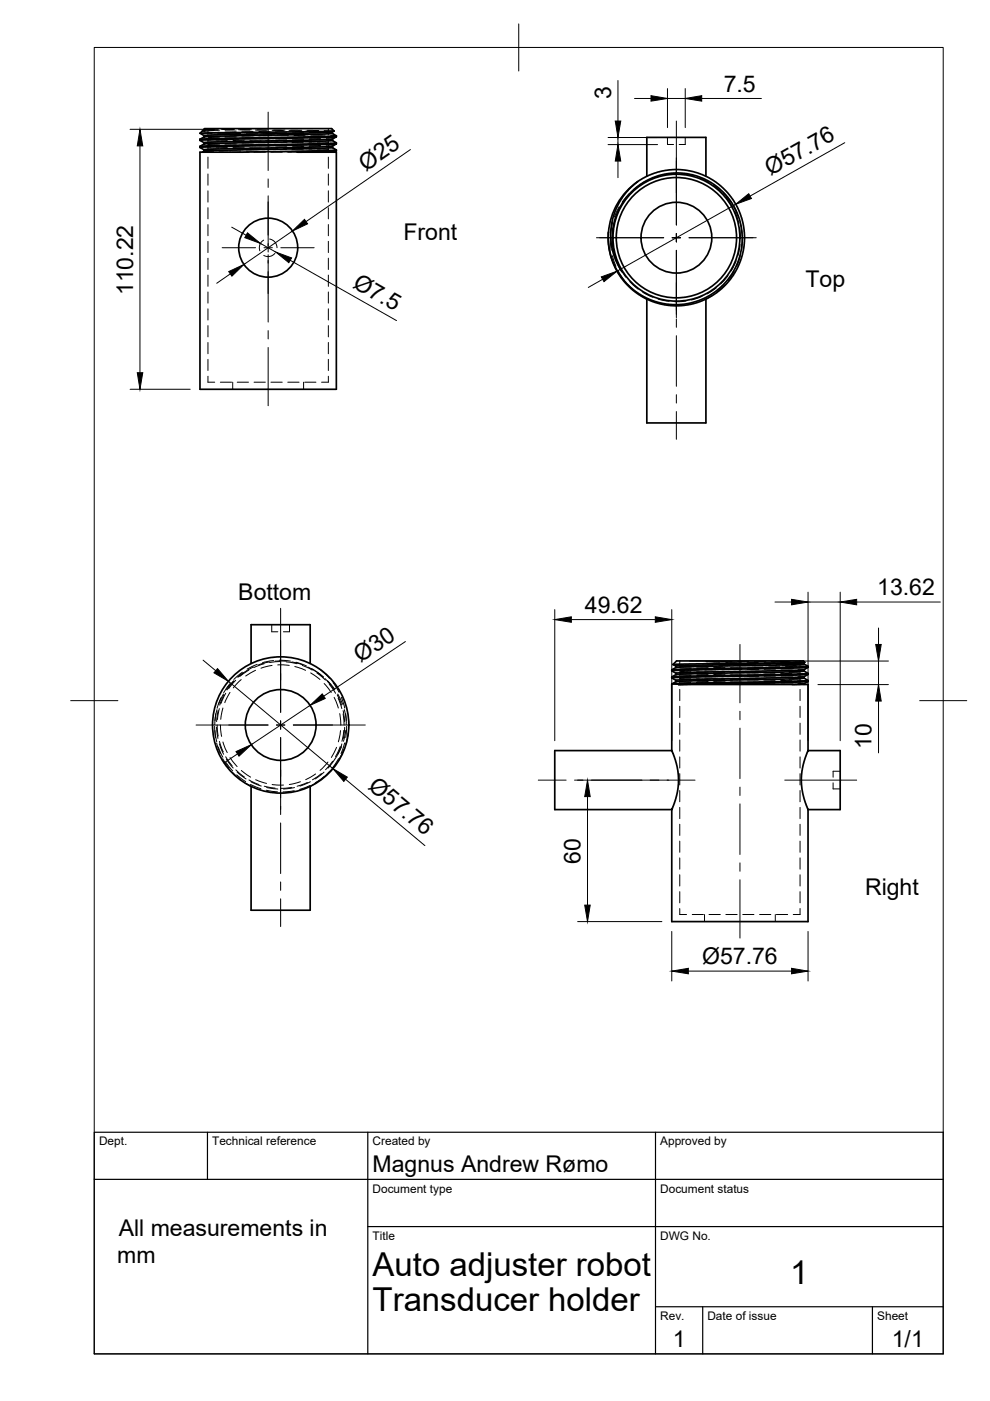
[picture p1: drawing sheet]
<svg xmlns="http://www.w3.org/2000/svg" width="210mm" height="297mm" viewBox="0 0 210 297" stroke-linecap="round" stroke-linejoin="round" font-family="sans-serif">
<!-- layer: Hidden -->
<g fill="none" stroke="#000" stroke-width=".21">
<path d="M42.4 29.5l2.2 .2M42.4 31l2.2 .2M42.4 31.3h.5M42.4 29.8h.5M42.4 28.3h.1M42.4 28.3h2.5M42.4 28.3h.8M42.9 27.7l.6 .2 2.1 .2M43.3 32.1l2 .1M43.3 31.8h.6M43.3 31.8h.1M43.3 30.3h.1"/>
<path d="M43.3 28.8h.1M43.3 30.6h.1M43.3 29h.1M43.3 27.5h.1M44.1 31.4h2.3M44.1 29.9h2.3M44.1 27.3v1.2M44.1 29.7v2.4M44.1 33.3v2.4M44.1 36.9v2.4M44.1 30.6l2.4 .1M44.1 29.1l2.4 .1"/>
<path d="M44.1 27.6l2.4 .1M44.2 30.3l2.3 .1M44.2 28.8l2.3 .1M44.4 28.4h2.4M45.1 31.9h2.4M45.3 27.4h1M45.8 29.7l2.4 .1M45.8 31.2l2.4 .1M46.1 28.3h2.5M46.5 32.2l2.5 .1M46.7 28.2l1.9 .1M47 27.4l2.4 .1"/>
<path d="M47.3 27.4l2.4 .1M47.6 31.5h2.4M47.6 30h2.4M47.7 30.7l2.4 .1M47.7 29.2l2.4 .1M47.7 27.7l2.4 .1M47.7 28.9l2.4 .1M47.7 30.4l2.4 .1M48 28.5h2.4M48.6 28.3h2.4M48.7 32h2.4M49.4 29.8h2.4"/>
<path d="M49.4 31.3h2.4M50.6 27.5h2.3M50.7 32.3h2M50.9 27.5h2.4M51.2 31.5l2.4 .1M51.2 30l2.4 .1M51.3 30.8l2.4 .1M51.3 29.3l2.4 .1M51.3 27.8l2.4 .1M51.3 30.5l2.4 .1M51.3 29l2.4 .1M51.6 28.5l2.4 .1"/>
<path d="M52.2 28.3l2.4 .1M52.2 32l2.4 .1M53 29.9h2.4M53 31.4h2.4M53.9 32.3h2.4M54.1 27.6h2.4M54.5 27.5h2.4M54.8 31.6h2.4M54.8 30.1h2.4M54.9 30.9h2.3M54.9 29.4h2.3M54.9 27.9h2.3"/>
<path d="M54.9 30.6h2.4M54.9 29.1h2.4M55.2 28.6h2.4M55.8 28.4h2.4M55.8 32.1h2.4M56.5 29.9l2.4 .1M56.5 31.4l2.4 .1M57.4 32.3h2.4M57.7 27.6l2.4 .1M58 27.6h2.4M58.4 31.7h2.3M58.4 30.1l2.3 .1"/>
<path d="M58.4 27.9l2.4 .1M58.4 31h2.4M58.4 29.4l2.4 .1M58.4 30.7h2.4M58.4 29.2h2.4M58.7 28.7h2.4M59.4 28.5h2.4M59.4 32.2h2.4M60.1 30h2.4M60.1 31.5h2.4M61 32.3h2M61.3 27.7l2.4 .1"/>
<path d="M61.6 27.6h2.4M61.9 31.7l2.4 .1M61.9 30.2l2.4 .1M62 29.5l2.4 .1M62 28l2.4 .1M62 31l2.4 .1M62 30.7l2.4 .1M62 29.2l2.4 .1M62.3 28.7l2.4 .1M62.9 28.5l2.4 .1M63 32.2l1.7 .1M63.7 30l2.4 .1"/>
<path d="M63.7 31.5l2.4 .1M64.9 27.8h2.3M65.2 27.7h2.4M65.5 31.8h2.4M65.5 30.3h2.4M65.6 31.1h2.4M65.6 29.6h2.4M65.6 28.1h2.4M65.6 30.8h2.4M65.6 29.3h2.4M65.9 28.8h2.4M66.5 28.6h2.4"/>
<path d="M67.3 30.1l2.4 .1M67.3 31.6l2.4 .1M68.4 27.9l2 .1M68.8 27.7l2 .1M69.1 30.4l2.2 .1M69.1 31.9l2.2 .1M69.2 31.2l1.2 .1M69.2 29.7l1.2 .1M69.2 28.2l1.2 .1M69.2 30.9l1.2 .1M69.2 29.4l1.2 .1M69.5 28.9l1.8 .1"/>
<path d="M69.6 27.3v1.2M69.6 29.7v2.4M69.6 33.3v2.4M69.6 36.9v2.4M70.1 28.7l1.2 .1M70.4 31.3h.1M70.4 29.8h.1M70.4 28.3h.1M70.4 31h.1M70.4 29.5h.1M70.4 28h.1M70.8 30.2l.5 .1"/>
<path d="M70.8 31.7l.5 .1M135.5 39.3l-1.2 .9M136.7 38.6l-2 1.3M140 37.2l-2.2 .8M141.5 29.1v1.5h1.3M143.6 36.8l-2.4 .2M144.7 36.9l2.4 .4M145.3 29.1v1.5h-1.3M148.2 37.7l2.1 1M151.3 39.3l1.2 .9M151.3 39.4l1.8 1.5M44.1 40.5v2.3"/>
<path d="M44.1 44v2.4M44.1 47.6v2.4M44.1 51.2v2.4M44.1 54.7v2.4M44.1 58.3v2.4M55.9 50.9a1.86 1.86 0 0 0-.8 2.3M57.2 50.7a1.89 1.89 0 0 1 1.5 1.8M58.3 53.7a1.86 1.86 0 0 1-2.4 .5M69.6 40.5v2.3M69.6 44v2.4M69.6 47.6v2.4M69.6 51.2v2.4"/>
<path d="M69.6 54.7v2.4M69.6 58.3v2.4M129.4 50.7l.2 2.4M129.8 54.2l.8 2.3M129.9 47.1l-.4 2.4M131.1 57.5l1.3 2M131.3 43.8l-1 2.2M131.9 57.6l.8 1.2M133.5 41l-1.6 1.8M133.5 59.7l1.8 1.6M133.9 40.7l-1.1 1.1M153.4 41l1.5 1.8"/>
<path d="M153.9 41.8l1.4 2M154.4 58.4l-1.6 1.8M155.5 43.8l1 2.2M155.7 57.5l-1.3 2M155.8 44.9l.8 2.2M156.1 55.3l-1.1 2.1M156.8 48.3l.2 2.3M156.9 47.1l.4 2.4M156.9 51.8l-.4 2.4M157 54.2l-.8 2.3M157.4 50.7l-.2 2.4M44.1 79.8v1.2h1.4"/>
<path d="M44.1 61.9v2.4M44.1 65.5v2.3M44.1 69v2.4M44.1 72.6v2.4M44.1 76.2v2.4M69.6 79.8v1.2h-1.4M69.6 61.9v2.4M69.6 65.5v2.3M69.6 69v2.4M69.6 72.6v2.4M69.6 76.2v2.4M133.2 60.4l1.8 1.6"/>
<path d="M135.9 62.7l1.3 .8M136.3 62l2.1 1M139.5 63.4l2.4 .5M145.4 63.8l-2.3 .2M148.9 62.8l-2.3 .8M150.9 62.7l-1.3 .8M151.9 61l-2 1.3M153.6 60.4l-1.8 1.6M46.7 81h2.4M49.3 81v1.5M50.3 81h2.4M53.9 81h2.4"/>
<path d="M57.4 81h2.4M61 81h2.4M64.4 81v1.5M64.6 81h2.4M57.6 132.4v1.5h1.3M59.2 140l2.4 .2M61.4 132.4v1.5h-1.3M45.5 154l.2 2.4M45.6 154.9l.4 2.3M45.8 151.3l-.3 2.4M45.9 154.2l.3 2.4M45.9 157.5l.8 2.3"/>
<path d="M46 150.5l-.4 2.3M46 153.7l.3 2.3M46.2 150.7l-.3 2.3M46.3 158.4l.9 2.2M46.5 150.2l-.4 2.4M46.5 157.7l.9 2.2M46.5 157.2l.8 2.2M46.7 153.7l.3 2.4M46.9 147.9l-.9 2.3M47.3 150.1l-.5 2.4M47.3 157.3l.9 2.3M47.4 147.2l-1 2.1"/>
<path d="M47.5 147.3l-.9 2.2M47.9 147l-1 2.1M48.8 146.8l-1.1 2.2M48.8 144.9l-1.4 2M49.6 144.3l-1.6 1.9M49.6 144.4l-1.5 1.9M50 144.2l-1.5 1.8M51.1 144.1l-1.6 1.7M51.4 142.5l-1.8 1.5M51.6 142.6l-1.2 1M52.8 142.1l-2 1.3M53.7 141.4l-1.2 .7-2.1 1.4"/>
<path d="M54.2 142.1l-2.1 1.2M54.5 140.9l-2.1 1M56 140.7l-2.2 .8M57.1 140.3l-2.3 .7M57.7 141.1l-2.4 .6M58 140l-2.3 .5M58.3 140.2h2.4M58.9 141l2.4 .1M59.5 140.3l-2.4 .2M60.7 140.3l2.3 .4M61.9 140.3l2.3 .7M62.5 141.3l2.3 .8"/>
<path d="M62.7 140.4l2.3 .8M64.1 141.1l2.1 1M65.3 141.4l1.2 .7 2.1 1.4M65.9 142.7l1.9 1.4M66.1 141.7l1.9 1.4M67.2 142.7l1.8 1.5M67.4 142.6l1.2 1M67.7 141.8l2.2 2M68.7 144.9l1.5 1.9M68.9 143.9l1.2 1.2M69.4 144.4l1.5 1.9M69.4 144.3l1.6 1.9"/>
<path d="M69.8 145.1l1.3 1.9M70.6 144.7l1.3 2.1M70.8 147.9l.9 2.2M71.4 158.4l-1.1 2.2M71.5 147.3l.9 2.2M71.6 147.2l1 2.1M71.7 148l.8 2.2M72 151.3l.3 2.4M72.1 158.3l-1 2.1M72.2 154.9l-.5 2.4M72.4 147.8l.7 2.3M72.4 158.3l-1.4 2.6"/>
<path d="M72.5 157.7l-.9 2.2M72.7 150.7l.4 2.3M72.7 151.4l.3 2.3M72.9 154.9l-.4 2.3M72.9 158.9l-1 2.1M73 150.5l.4 2.3M73.1 157.5l-.8 2.3M73.1 154.2l-.3 2.4M73.3 151.3l.1 2.4M73.3 154.8l-.5 2.4M73.5 154l-.2 2.4M73.8 155.4l-.5 2.4"/>
<path d="M73.9 152.5v1.7M142.5 142l2.2 .2M142.5 143.5l2.2 .2M142.5 145l1.3 .1M142.5 143.7l.4 .1M142.5 142.2l.4 .1M142.7 140.9l1.4 .1M143.3 144.2h.1M143.3 142.7h.1M143.3 144.5h.1M143.3 143h.1M143.3 141.5h.1"/>
<path d="M143.3 141.2v.1M144.1 144.6l2.4 .1M144.1 143.9h2.4M144.1 142.4h2.4M144.1 140.1v1.3M144.1 142.6v2.4M144.1 146.2v2.4M144.1 149.7v2.4M144.1 153.3v2.4M144.1 156.9v2.4M144.2 143.1l2.4 .1M144.2 141.6l2.4 .1"/>
<path d="M144.2 144.3l2.4 .1M144.2 142.8l2.4 .1M144.2 141.3l2.4 .1M145.2 141h2.4M145.9 142.2h2.4M145.9 143.7h2.4M147.6 144.7l2.4 .1M147.7 143.9l2.4 .1M147.7 142.4l2.4 .1M147.7 143.2l2.4 .1M147.7 141.7l2.4 .1M147.7 141.4l2.4 .1"/>
<path d="M147.8 144.4l2.3 .1M147.8 142.9l2.3 .1M148.8 141l2.4 .1M149.4 142.3h2.4M149.4 143.8h2.4M149.7 140.3l2.9 .1M149.7 140.3h.4M149.7 140.3h1.9M151.2 144.8l2.4 .1M151.2 144l2.4 .1M151.2 142.5l2.4 .1M151.3 140.3h2.3"/>
<path d="M151.3 143.3h2.4M151.3 141.8h2.4M151.3 144.5l2.4 .1M151.3 143l2.4 .1M151.3 141.5h2.4M152.4 141.1h2.4M152.8 140.3h2.4M153 142.3l2.4 .1M153 143.8l2.4 .1M153.8 140.5l2.4 .1M154.8 144.9h2.4M154.8 144.1h2.4"/>
<path d="M154.8 142.6h2.4M154.8 140.4h2.4M154.9 143.4h2.4M154.9 141.9h2.4M154.9 144.6h2.4M154.9 143.1h2.4M154.9 141.6h2.4M156 141.1h2.1M156.4 140.3h2.4M156.6 142.4h2.4M156.6 143.9h2.4M157.4 140.6l2.4 .1"/>
<path d="M158.1 141.1h2.9M158.1 141.1h.1M158.3 144.9l2.4 .1M158.4 144.1l2.4 .1M158.4 142.6l2.4 .1M158.4 140.4l2.4 .1M158.5 143.4l2.3 .1M158.5 141.9l2.3 .1M158.5 144.6l2.3 .1M158.5 143.1l2.3 .1M158.5 141.6l2.3 .1M159.4 141.1l2.4 .1"/>
<path d="M160 140.3h2.3M160.1 142.5h2.4M160.1 144h2.4M161 140.7l2.3 .2M161.9 145h2.4M161.9 144.2h2.4M161.9 142.7h2.4M162 140.5l2.4 .1M162 143.5h2.4M162 142h2.4M162 141.7l2.4 .1M162.1 144.7h2.3"/>
<path d="M162.1 143.2h2.3M162.2 141.1h2.4M163 141.2l2.3 .1M163.5 140.3h3.7M163.7 142.5l2.4 .1M163.7 144l2.4 .1M164.5 140.9l2.4 .1M165.4 140.3h2.1M165.5 145.1h2.4M165.5 144.3h2.4M165.5 142.8h2.4M165.5 140.6h2.4"/>
<path d="M165.6 143.6h2.4M165.6 142.1h2.4M165.6 144.8h2.4M165.6 143.3h2.4M165.6 141.8h2.4M165.8 141.1h3M166.5 141.3l2.4 .1M167.3 142.6l2.4 .1M167.3 144.1l2.4 .1M168.1 141.1h.7M168.4 140.3l2.1 .2M168.7 140.3l1.9 .1"/>
<path d="M168.8 141.1l1.7 .1M169.1 144.4l2.2 .1M169.1 142.9l2.2 .1M169.1 140.7l1.4 .1M169.2 143.7l1.3 .1M169.2 142.2l1.3 .1M169.2 144.9l1.3 .1M169.2 143.4l1.3 .1M169.2 141.9l1.3 .1M169.6 140.1v1.3M169.6 142.6v2.4M169.6 146.2v2.4"/>
<path d="M169.6 149.7v2.4M169.6 153.3v2.4M169.6 156.9v2.4M170.1 141.4l1.2 .1M170.5 143.8h.1M170.5 142.3h.1M170.5 140.8h.1M170.5 142h.1M170.5 140.5h.1M170.5 143.5h.1M170.9 142.7l.4 .1M170.9 144.2l.4 .1"/>
<path d="M47.2 160.9l1.3 1.9M47.9 160.5l1.3 1.9M47.9 161.6l1.4 1.9M48 161l1.4 1.8M48.8 160.6l1.5 1.9M49.3 163.7l1.8 1.6M50 163.2l1.8 1.5M50.2 164.3l1.9 1.4M50.3 163.7l1.9 1.4M51.2 163.4l1.9 1.4M52 166l1.3 .8M52.8 165.4l2.1 .9"/>
<path d="M53.1 166.3l2.2 .9M53.2 165.7l2.2 1M54.2 165.3l2.3 .8M56 166.7l2.3 .4M56.5 167.5l2.3 .4M56.5 167l2.4 .3M57.7 166.3l2.4 .1M61.8 166.9l-2.3 .3M62.4 167.6l-2.4 .3M62.4 167l-2.3 .3M63.7 165.7l-2.4 .6M65.2 165.9l-2.2 .8"/>
<path d="M65.8 166.5l-2.3 .9M65.8 165.7l-2.2 1M66.9 164.1l-2.1 1.2M67 166l-1.3 .8M68.2 164l-2 1.3M68.7 163.7l-1.9 1.4M68.8 164.6l-2 1.4M69.5 161.6l-1.6 1.7M69.7 163.7l-1.8 1.6M70.5 161.4l-1.5 1.8M71 161l-1.4 1.9M71.2 162l-1.6 1.8"/>
<path d="M71.8 160.9l-1.3 1.9M144.1 160.5v2.3M144.1 164v2.4M144.1 167.6v2.4M144.1 171.2v2.4M144.1 174.8v2.3M144.1 178.3v2.4M169.6 160.5v2.3M169.6 164v2.4M169.6 167.6v2.4M169.6 171.2v2.4M169.6 174.8v2.3"/>
<path d="M169.6 178.3v2.4M176.6 166v1.3h1.5M178.1 163.5h-1.5v1.3M144.1 192.6v1.3h1.5M144.1 181.9v2.4M144.1 185.5v2.4M144.1 189v2.4M146.8 193.9h2.3M149.4 193.9v1.5M150.3 193.9h2.4M153.9 193.9h2.4M157.5 193.9h2.4"/>
<path d="M161.1 193.9h2.3M164.4 193.9v1.5M164.6 193.9h2.4M169.6 192.6v1.3h-1.4M169.6 181.9v2.4M169.6 185.5v2.4M169.6 189v2.4"/>
</g>
<!-- layer: Visible -->
<g fill="none" stroke="#000" stroke-width=".36">
<path d="M42.4 29.5v.2M42.4 31v.2M42.4 31.3l.9 .5M42.4 28.3l.9 .5M43.3 27.4l.1-.1h26.9l.5 .5M43.3 27.4h2M43.3 27.5l-.3 .2M43.3 32l-.4 .3M43.3 29l-.9 .5M43.3 30.5l-.9 .5M43.3 27.4v.1M43.3 28.8v.2"/>
<path d="M43.3 30.3v.3M43.3 31.8v.2M45.3 27.4l-2.2 .3-.7 .6M45.3 27.4l-2 .1M70.4 29.8l.9 .5-28.9 .7M70.4 31.3l-27.1 .7M70.4 29.8l-27.1 .7M70.4 28.3l-27.1 .7M70.4 31l-27.1 .8M70.4 28l-27.1 .8M70.4 31.3l.9 .5M70.4 28.3l.9 .5"/>
<path d="M70.4 28v.3M70.4 29.5v.3M70.4 31v.3M70.8 27.8l-28.4 .5M70.8 27.8l-.4 .2M71.3 31.8l-12.1 .3-16.8 .2v50.2h28.9v-50.2h-8.3l8.3-.3M71.3 28.8l-28.9 .7M71.3 30.5l-28.9 .8M71.3 29l-28.9 .7 .9 .6M71.3 29l-.9 .5-.9 .1-26.2 .7M71.3 28.8v.2M71.3 30.3v.2"/>
<path d="M71.3 31.8v.2M71.3 32l-.5 .3M71.3 30.5l-.9 .5M133.5 39.9l1.7-1.4 2.5-1.4 2.5-.8 2.7-.4 2.9 .2 2.8 .8 2.4 1.2 2.2 1.7 2.2 2.5 1.2 2.3 .9 2.6 .4 2.8-.2 2.8-.7 2.5-1.5 3-1.6 2-1.9 1.7-2.6 1.5-2.9 1-2.6 .3-3-.2-2.5-.6-2.9-1.5-2.1-1.7-1.3-1.3-1-1.5-1.2-2.5-.8-3.2-.1-3.1v2.3l.6 2.9 1.2 2.9 1.6 2.3 2.2 2 2.5 1.6 2.7 1 2.8 .4 2.8-.2 2.7-.7 2.3-1 2.5-1.9 1.7-1.9 1.5-2.4 .9-2.7 .4-2.9-.2-2.5-.4-2-.8-2-1-1.6-1.2-1.6-1.3-1.2-1.8-1.4-1.4-.7-2.5-.9-1.7-.2-1.9-.1-2.3 .2-1.8 .5-2.1 .9-1.6 1.1-1.6 1.4a13.7 13.7 0 0 0-1.9 16.8l-1.3-2.3-.7-2.1-.4-2.3v-2.2l.4-2.3 .8-2.3 1.3-2.2zM135.2 38.5a14.4 14.4 0 0 0-6.2 10.7M137.1 37.4v-8.3h12.6v8.3M137.1 63.4v26.3h12.6v-26.3M53.2 140.7v-8.3h12.6v8.3M142.4 159.1l1.2 3.4 .3 2.7-.3 3.1-1.2 3.3M142.4 159.1h-24.8v12.5h24.8M142.4 143.5v.2M142.4 145v14.1"/>
<path d="M142.5 143.7l.8 .5M142.5 142.2l.8 .5M142.7 140.9l.6 .3M143.3 141.5l-.8 .5M143.3 143l-.8 .5M143.3 144.5l-.8 .5M143.3 141.2v.3M143.3 142.7v.3M143.3 144.2v.3M170.5 143.8l-27.2 .7M170.5 142.3l-27.2 .7M170.5 145l-2.6 .1"/>
<path d="M170.5 143.5l-27.2 .7M170.5 142l-27.2 .7M170.5 140.5l-27.2 .7M170.5 140.8l-27.2 .7M170.5 143.8l.8 .5M170.5 142.3l.8 .5M170.5 140.8l.8 .5M170.5 140.5v.3M170.5 142v.3M170.5 143.5v.3M170.5 145v.1M170.6 140.4l-.3-.3h-26.9l-.7 .8"/>
<path d="M170.6 140.4l-27.9 .5M170.6 140.4l-.1 .1M171.3 159.1l-1 3-.4 2.8 .1 1.9 .2 1.6 1.1 3.2M171.3 141.3l-26.8 .6-2 .1-.1 .2M171.3 142.8l-28.8 .7M171.3 144.3l-28.8 .7M171.3 144.5l-27.5 .6h27.5v14M171.3 143l-28.8 .7M171.3 141.5l-28.8 .7M171.3 159.1h6.8v12.5h-6.8M171.3 141.3v.2M171.3 142.8v.2"/>
<path d="M171.3 144.3v.2M171.3 144.5l-.8 .5M171.3 143l-.8 .5M171.3 141.5l-.8 .5M53.2 166.7v26.3h12.6v-26.3M142.4 171.6v23.8h28.9v-23.8"/>
<circle cx="56.9" cy="52.5" r="6.3"/>
<circle cx="143.4" cy="50.4" r="7.5"/>
<circle cx="143.4" cy="50.4" r="12.8"/>
<circle cx="143.4" cy="50.4" r="13.5"/>
<circle cx="59.5" cy="153.7" r="14.4"/>
<circle cx="59.5" cy="153.7" r="7.5"/>
</g>
<!-- layer: BORDER -->
<path d="M20 10.1h180v276.9h-180zM110 5.1v10M15 148.6h10M195 148.6h10" fill="none" stroke="#000" stroke-width=".21"/>
<!-- layer: TITLEBLOCK -->
<path d="M20 240.1h180v46.9h-180zM20 250h180M44 240.1v9.9M78 240.1v46.9M139 240.1v46.9M78 260.1h122M139 277.1h61M149 277.1v9.9M185 277.1v9.9" fill="none" stroke="#000" stroke-width=".25"/>
<!-- layer: Smart Centers -->
<g fill="none" stroke="#000" stroke-width=".21">
<path d="M56.9 23.8v12.4M56.9 37.9v1.8M143.4 25.7v22M47.1 52.5h7.1M56 52.5h1.7M56.9 41.5v11.9M56.9 54v14.3M59.5 52.5h7.1M126.5 50.4h14.2M142.5 50.4h1.8M143.4 49.5v1.8M143.4 53.1v14.2"/>
<path d="M146.1 50.4h14.2M56.9 70.1v1.8M56.9 73.7v12.3M143.4 67.6v1.8M143.4 71.2v10.7M143.4 83.7v1.8M143.4 87.3v5.8M59.5 129v22M156.9 136.6v12.4M41.6 153.7h15.2M58.6 153.7h1.8M59.5 152.8v1.8"/>
<path d="M59.5 156.4v16.3M62.2 153.7h15.2M156.9 150.8v1.8M156.9 154.4v10.7M59.5 174.5v10.7M114.1 165.4h5.9M121.8 165.4h1.8M125.4 165.4h10.7M137.9 165.4h1.8M141.5 165.4h5.9M156.9 166.9v1.8M156.9 170.4v10.8"/>
<path d="M166.4 165.4h15.2M59.5 187v1.8M59.5 190.6v5.9M156.9 183v1.7M156.9 186.5v12.4"/>
</g>
<!-- layer: FD_Dimensions -->
<g fill="none" stroke="#000" stroke-width=".21">
<path d="M131 17.1v8.6M141.5 18.8v8.3M145.3 18.8v8.3M27.6 27.4h16.6M29.7 30.9v48.1M87 31.7l-22.1 15.3M128.9 30.7h10.5M128.9 29.2h10.5M131 29.2v1.5M131 34.1v3.6M134.5 20.9h3.5M141.5 20.9h3.8"/>
<path d="M148.8 20.9h12.6M179.1 30.3l-20.1 11.3M48.8 58.1l-2.8 2M49.1 48.2l3.1 1.7M55.2 51.6l3.3 1.9M61.5 55.2l22.6 12.8M62 49l-10.3 7.1M127.8 59.2l-3.1 1.7M156 43.3l-25.2 14.2M27.6 82.5h12.7M43.1 140l2.6 2.2M86 136l-17.4 11.6"/>
<path d="M117.6 129.3v27.7M121.1 131.4h17.8M142.4 129.3v27.7M164.3 127.6h3.5M171.3 125.5v31.5M171.3 127.6h6.8M178.1 125.5v31.5M181.6 127.6h17.8M186.3 133.1v3.5M48.4 144.4l22.2 18.6M50.4 159.8l-2.9 2M65.7 149.5l-12.4 8.4"/>
<path d="M146.2 140.2h42.2M173.4 145.1h15M186.3 140.2v4.9M186.3 148.6v11M73.3 165.2l16.8 14.1M122.5 165.4h19.3M124.6 168.9v23M122.5 195.4h17.8M142.4 197.5v10.5M171.3 197.5v10.5M145.9 205.9h21.9"/>
</g>
<g fill="#000" stroke="#000" stroke-width=".21">
<path d="M29.7 27.4l.6 3.5h-1.2zM131 30.7l.6 3.4h-1.1zM130.5 25.7h1.1l-.6 3.5zM138 20.3l3.5 .6-3.5 .5zM145.3 20.9l3.5-.6v1.1zM48.5 57.6l3.2-1.5-2.5 2.5zM52.5 49.4l2.7 2.2-3.3-1.2zM58.5 53.5l3.3 1.2-.6 1zM62 49l2.6-2.5 .6 1zM127.5 58.7l3.3-1.2-2.7 2.2zM156 43.3l2.7-2.2 .6 1zM29.1 79h1.2l-.6 3.5z"/>
<path d="M117.6 131.4l3.5-.6v1.1zM138.9 130.8l3.5 .6-3.5 .5zM167.8 127.1l3.5 .5-3.5 .6zM178.1 127.6l3.5-.5v1.1zM185.7 136.6h1.1l-.5 3.6zM46.1 141.8l2.3 2.6-3-1.8zM50 159.3l3.3-1.4-2.6 2.4zM65.7 149.5l2.6-2.4 .7 1zM186.3 145.1l.5 3.5h-1.1zM70.6 163l3 1.8-.7 .9zM124.6 165.4l.5 3.5h-1.1zM124 191.9h1.1l-.5 3.5z"/>
<path d="M142.4 205.9l3.5-.6v1.2zM167.8 205.3l3.5 .6-3.5 .6z"/>
</g>
<g font-size="7">
<text x="79" y="270.6">Auto adjuster robot</text>
<text x="167.5" y="272.3">1</text>
<text x="79" y="278.1">Transducer holder</text>
</g>
<g font-size="4.9">
<text x="129.6" y="21" transform="rotate(-90 129.6 21)">3</text>
<text x="153.4" y="19.4">7.5</text>
<text x="77.5" y="36.4" transform="rotate(-35 77.5 36.4)">Ø25</text>
<text x="163.4" y="37.4" transform="rotate(-29 163.4 37.4)">Ø57.76</text>
<text x="85.5" y="50.8">Front</text>
<text x="28.2" y="62.6" transform="rotate(-90 28.2 62.6)">110.22</text>
<text x="74.6" y="60.8" transform="rotate(30 74.6 60.8)">Ø7.5</text>
<text x="170.8" y="60.9">Top</text>
<text x="50.5" y="127.3">Bottom</text>
<text x="124" y="129.9">49.62</text>
<text x="186" y="126.2">13.62</text>
<text x="76.5" y="140.5" transform="rotate(-34 76.5 140.5)">Ø30</text>
<text x="184.8" y="158.8" transform="rotate(-90 184.8 158.8)">10</text>
<text x="77.9" y="167.1" transform="rotate(40 77.9 167.1)">Ø57.76</text>
<text x="123.1" y="183.1" transform="rotate(-90 123.1 183.1)">60</text>
<text x="183.4" y="189.7">Right</text>
<text x="148.9" y="204.4">Ø57.76</text>
<text x="79" y="248.5">Magnus Andrew Rømo</text>
<text x="25.2" y="262">All measurements in</text>
<text x="24.8" y="267.8">mm</text>
<text x="142.6" y="285.7">1</text>
<text x="189.1" y="285.7">1/1</text>
</g>
<g font-size="2.5">
<text x="21" y="242.9">Dept.</text>
<text x="45" y="242.9">Technical reference</text>
<text x="79" y="242.9">Created by</text>
<text x="140" y="242.9">Approved by</text>
<text x="79" y="252.8">Document type</text>
<text x="140" y="252.8">Document status</text>
<text x="79" y="262.9">Title</text>
<text x="140" y="262.9">DWG No.</text>
<text x="140" y="279.9">Rev.</text>
<text x="150" y="279.9">Date of issue</text>
<text x="186" y="279.9">Sheet</text>
</g>
</svg>
